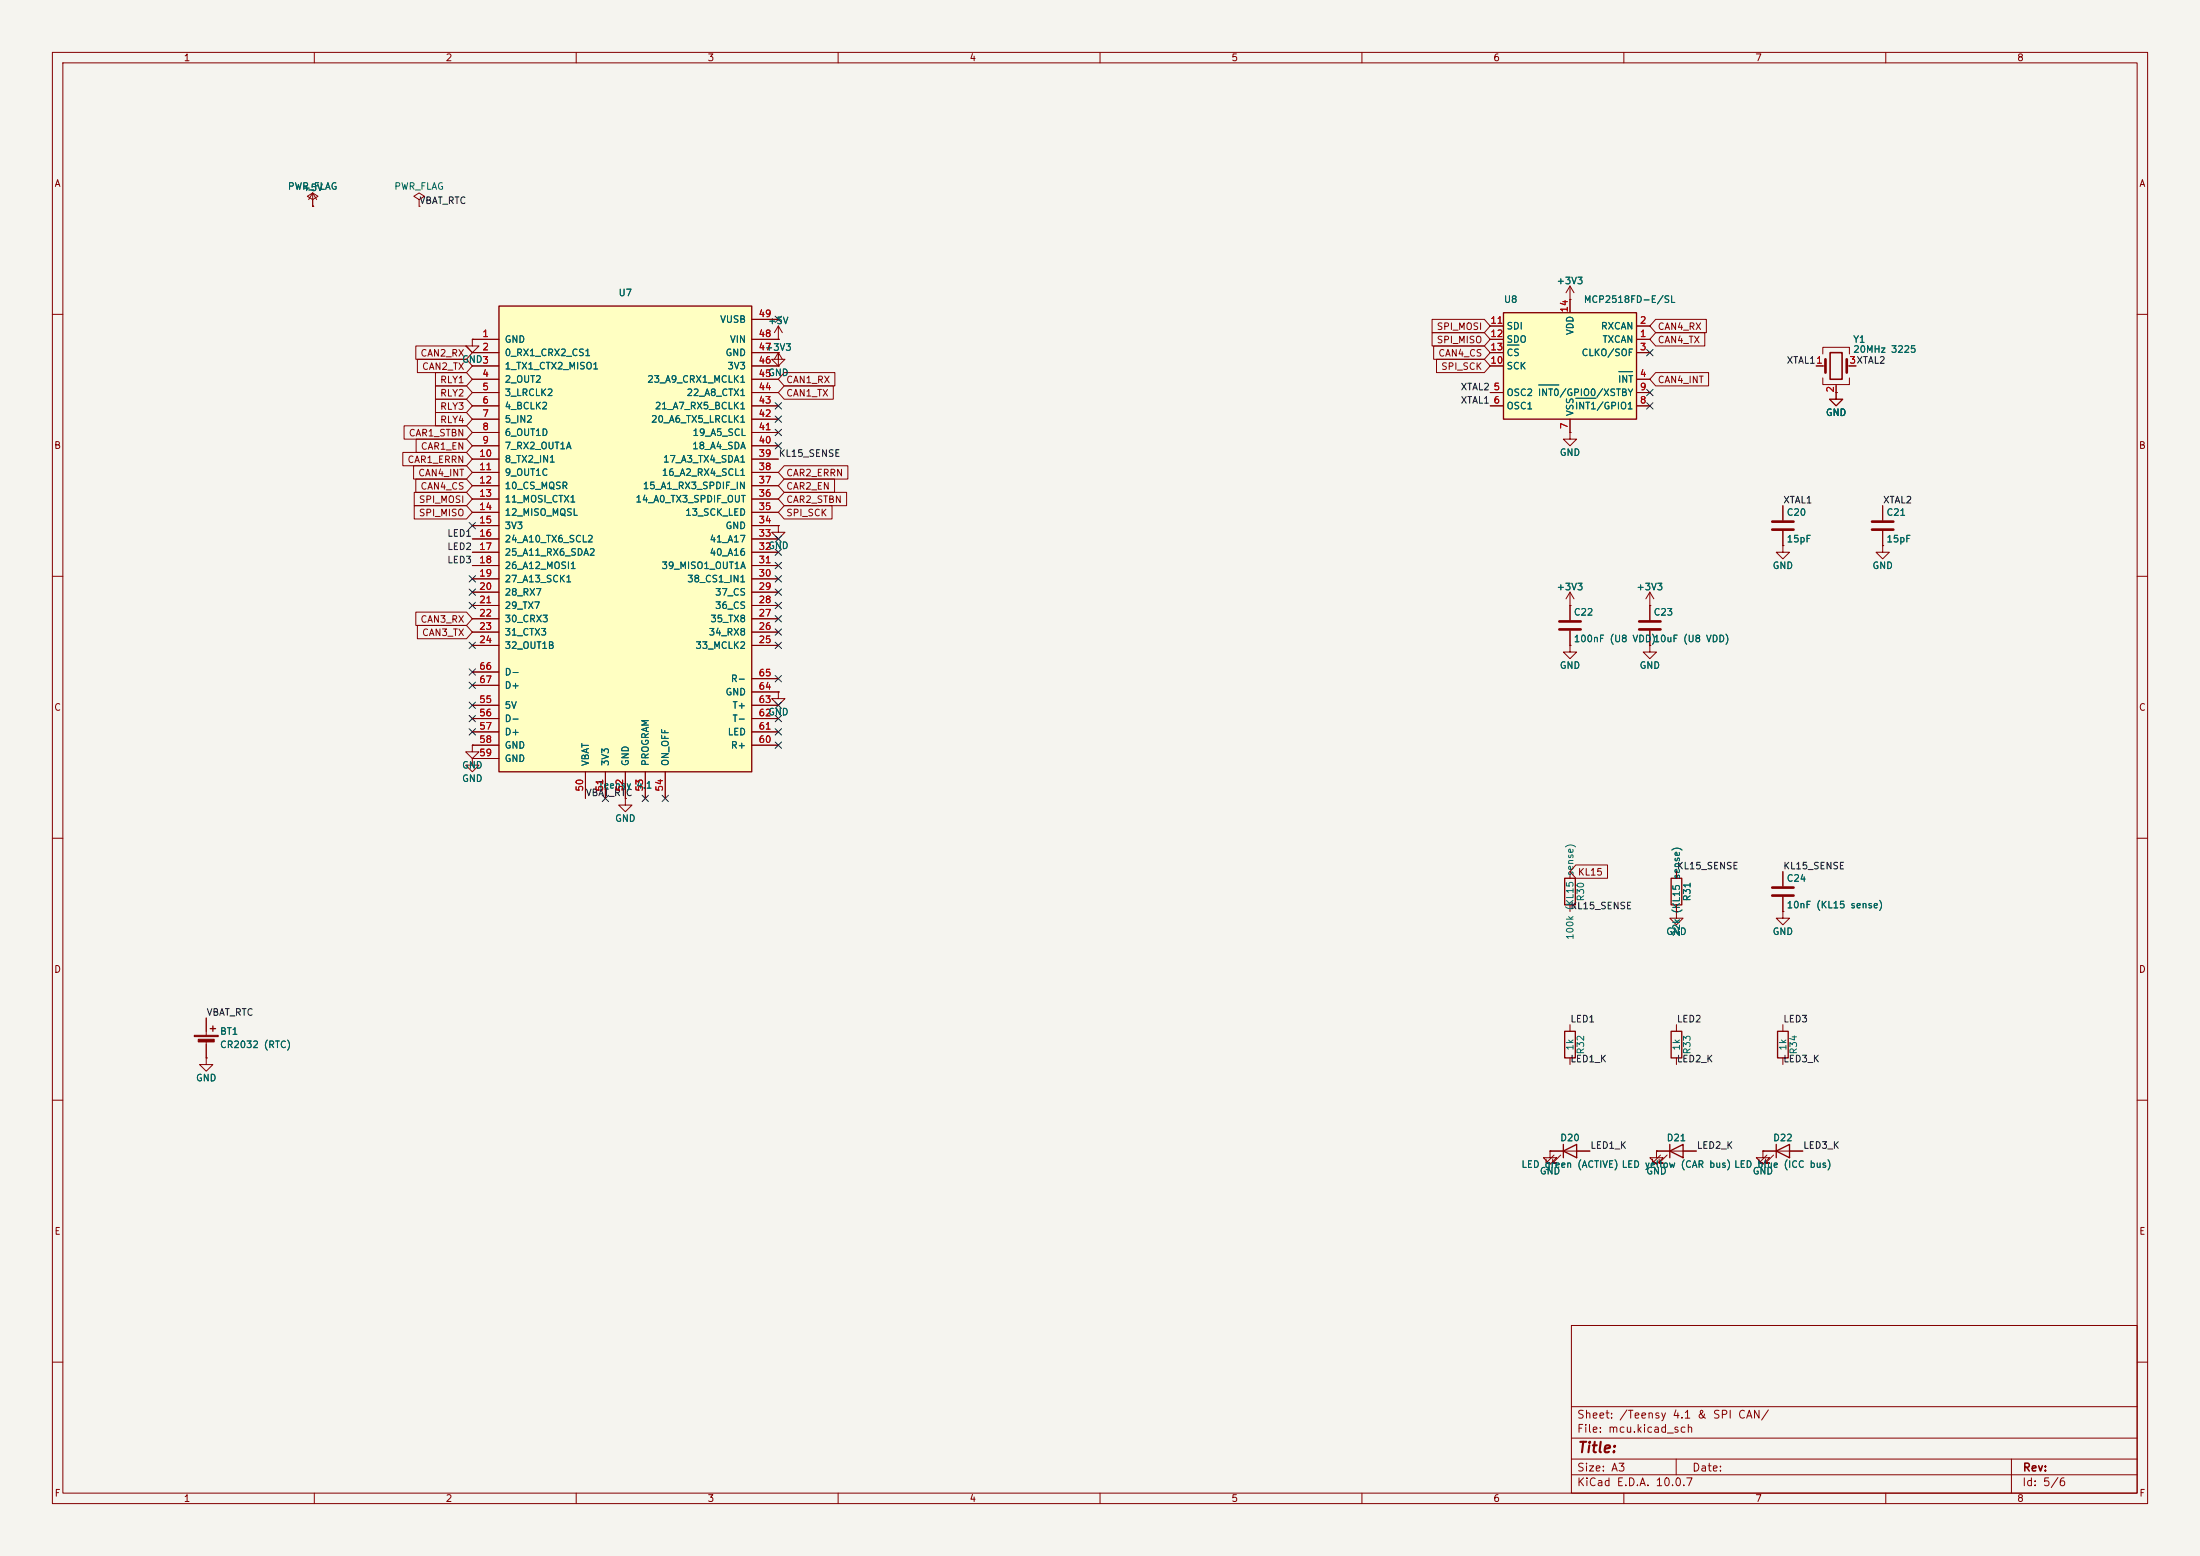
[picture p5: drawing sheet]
<svg xmlns="http://www.w3.org/2000/svg" width="420mm" height="297mm" viewBox="0 0 420 297" stroke-linecap="round" stroke-linejoin="round" font-family="sans-serif">
<path d="M0 0h420v297h-420z" fill="#f5f4ef" stroke="#f5f4ef" stroke-width=".19"/>
<g fill="none" stroke="#840000" stroke-width=".19">
<path d="M10 10h400v277h-400zM12 12h396v273h-396zM60 10v2M110 10v2M160 10v2M210 10v2M260 10v2M310 10v2M360 10v2M59.7 39.4h.1M59.7 38.1l1-.6-1-.7-1 .7 1 .6v1.3M59.7 36.8l-.8 1.3"/>
<path d="M59.7 36.8l.8 1.3M59.7 36.8v2.6M10 60h2M346.7 69.9h1.8M348 67.6v-1.3h5.1v1.3M348 72.1v1.3h5.1v-1.3M350.5 74.9v1.3h1.3l-1.3 1.3-1.3-1.3h1.3M350.5 74.9h.1M350.5 73.4v1.5M352.6 69.9h1.7M408 60h2M10 110h2"/>
<path d="M299.7 115.6v2.8M408 110h2M148.6 132.1v1.3h1.3l-1.3 1.2-1.3-1.2h1.3M148.6 132.1h.1M299.7 120.4v2.8M315 123.2v1.3h1.2l-1.2 1.2-1.3-1.2h1.3M315 123.2h.1M10 160h2M90.2 144.8v1.3h1.2l-1.2 1.2-1.3-1.2h1.3M90.2 144.8h.1M90.2 142.2v1.3h1.2l-1.2 1.3-1.3-1.3h1.3M90.2 142.2h.1"/>
<path d="M119.4 152.4v1.3h1.2l-1.2 1.2-1.3-1.2h1.3M119.4 152.4h.1M408 160h2M340.4 166.4v2.8M340.4 171.2v2.8M340.4 195.6v1.3M10 210h2M340.4 201.9v1.3M408 210h2M300 253h108v32h-108zM10 260h2M300 278.5h108"/>
<path d="M300 274.5h108M300 268.5h108M320 278.5v3M384 278.5v6.5M408 260h2M60 285v2M110 285v2M160 285v2M210 285v2M260 285v2M300 281.5h108M310 285v2"/>
<path d="M360 285v2"/>
</g>
<path d="M348.5 68.6v2.5M352.6 68.6v2.5M297.7 118.6h4.1M297.7 120.1h4.1M338.3 169.4h4.1M338.3 170.9h4.1" fill="none" stroke="#840000" stroke-width=".51"/>
<path d="M349.4 67.3h2.3v5.1h-2.3z" fill="none" stroke="#840000" stroke-width=".3"/>
<path d="M339.3 196.9h2.1v5h-2.1z" fill="none" stroke="#840000" stroke-width=".25"/>
<path d="M95.2 58.4h48.3v88.9h-48.3z" fill="#ffffc2"/>
<path d="M95.2 58.4h48.3v88.9h-48.3zM40.1 196.3h1M40.6 195.8v1.1M298.7 196.9h2v5h-2zM319 196.9h2.1v5h-2.1zM298.4 219.7l2.6-1.3v2.6zM298.4 218.4v2.6M318.8 219.7l2.5-1.3v2.6zM318.8 218.4v2.6M339.1 219.7l2.5-1.3v2.6zM339.1 218.4v2.6" fill="none" stroke="#840000" stroke-width=".25"/>
<g fill="none" stroke="#840000" stroke-width=".19">
<path d="M80 38.1l1-.6-1-.7-1 .7 1 .6v1.3M80 39.4h.1M90.2 64.8v1.2h1.2l-1.2 1.3-1.3-1.3h1.3M90.2 64.8h.1M90.2 64.8h5M90.2 67.3h5M90.2 69.9h5M90.2 72.4h5M90.2 74.9h5M90.2 77.5h5M143.5 64.8h5.1M143.5 67.3h5.1"/>
<path d="M143.5 69.9h5.1M143.5 72.4h5.1M143.5 74.9h5.1M143.5 77.5h5.1M143.5 61h5.1M148.6 64.8h.1M148.6 67.3v1.3h1.3l-1.3 1.3-1.3-1.3h1.3M148.6 67.3h.1M148.6 69.9h.1M148.6 62.2l-.8 1.3M148.6 62.2l.8 1.3M148.6 62.2v2.6"/>
<path d="M148.6 67.3v2.6M148.6 67.3l-.8 1.3M148.6 67.3l.8 1.3M350.5 74.9v1.3h1.3l-1.3 1.3-1.3-1.3h1.3M350.5 74.9h.1M90.2 80h5M90.2 82.6h5M90.2 85.1h5M90.2 87.6h5M90.2 90.2h5M90.2 92.7h5M90.2 95.3h5"/>
<path d="M90.2 97.8h5M143.5 80h5.1M143.5 82.6h5.1M143.5 85.1h5.1M143.5 87.6h5.1M143.5 90.2h5.1M143.5 92.7h5.1M143.5 95.3h5.1M143.5 97.8h5.1M299.7 82.6v1.2h1.3l-1.3 1.3-1.3-1.3h1.3M299.7 82.6h.1M90.2 100.3h5"/>
<path d="M90.2 102.9h5M90.2 105.4h5M90.2 108h5M90.2 110.5h5M90.2 113h5M90.2 115.6h5M90.2 118.1h5M143.5 100.3h5.1M143.5 102.9h5.1M143.5 105.4h5.1M143.5 108h5.1M143.5 110.5h5.1"/>
<path d="M143.5 113h5.1M143.5 115.6h5.1M143.5 118.1h5.1M148.6 100.3v1.3h1.3l-1.3 1.3-1.3-1.3h1.3M148.6 100.3h.1M299.7 115.6h.1M299.7 113l-.7 1.3M299.7 113l.8 1.3M299.7 113v2.6M315 115.6v2.8M90.2 120.7h5M90.2 123.2h5"/>
<path d="M90.2 134.6h5M90.2 137.2h5M90.2 139.7h5M90.2 128.3h5M90.2 130.8h5M143.5 120.7h5.1M143.5 123.2h5.1M143.5 134.6h5.1M143.5 137.2h5.1M143.5 139.7h5.1M143.5 132.1h5.1M143.5 129.5h5.1"/>
<path d="M315 120.4v2.8M90.2 142.2h5M90.2 144.8h5M111.8 147.3v5.1M115.6 147.3v5.1M119.4 147.3v5.1M123.2 147.3v5.1M127 147.3v5.1M143.5 142.2h5.1M320 174v1.3h1.3l-1.3 1.2-1.2-1.2h1.2M320 174h.1M340.4 174v1.3h1.2l-1.2 1.2-1.3-1.2h1.3"/>
<path d="M340.4 174h.1M39.4 194.3v3.3M39.4 198.6v3.3M299.7 195.6v1.3M320 195.6v1.3M39.4 201.9v1.3h1.2l-1.2 1.3-1.3-1.3h1.3M39.4 201.9h.1M295.9 219.7v1.3h1.3l-1.3 1.2-1.3-1.2h1.3M295.9 219.7h.1M295.9 219.7h7.6M299.7 201.9v1.3M316.2 219.7v1.3h1.3l-1.3 1.2-1.2-1.2h1.2"/>
<path d="M316.2 219.7h.1M316.2 219.7h7.6M320 201.9v1.3M336.5 219.7v1.3h1.3l-1.3 1.2-1.2-1.2h1.2M336.5 219.7h.1M336.5 219.7h7.7M296.7 220.5l-1.6 1.5h.8h-.8v-.8M297.9 220.5l-1.5 1.5h.8h-.8v-.8M317 220.5l-1.5 1.5h.7h-.7v-.8M318.3 220.5l-1.6 1.5h.8h-.8v-.8M337.3 220.5l-1.5 1.5h.7h-.7v-.8M338.6 220.5l-1.5 1.5h.7h-.7v-.8"/>
</g>
<path d="M312.9 118.6h4.1M312.9 120.1h4.1" fill="none" stroke="#840000" stroke-width=".51"/>
<g fill="#840000" stroke="#840000" stroke-width=".19">
<path d="M37.1 197.6h4.6v.3h-4.6z"/>
<path d="M37.8 198.4h3.1v.5h-3.1z"/>
</g>
<path d="M287 59.7h25.4v20.3h-25.4z" fill="#ffffc2"/>
<path d="M287 59.7h25.4v20.3h-25.4zM298.7 167.6h2v5.1h-2zM319 167.6h2.1v5.1h-2.1z" fill="none" stroke="#840000" stroke-width=".25"/>
<g fill="none" stroke="#840000" stroke-width=".19">
<path d="M59.7 39.4h.1M299.7 57.2h.1M299.7 54.6v5.1M299.7 54.6l-.7 1.3M299.7 54.6l.8 1.3M79.4 66h9.7l1.1 1.3-1.1 1.3h-9.7zM79.7 68.6h9.4l1.1 1.3-1.1 1.2h-9.4zM83.1 76.2h6l1.1 1.3-1.1 1.2h-6zM83.1 73.7h6l1.1 1.2-1.1 1.3h-6zM83.1 71.1h6l1.1 1.3-1.1 1.3h-6zM83.1 78.7h6l1.1 1.3-1.1 1.3h-6zM90.2 64.8h.1"/>
<path d="M90.2 64.8h5M90.2 67.3h5M90.2 72.4h5M90.2 74.9h5M90.2 77.5h5M90.2 69.9h5M143.5 64.8h5.1M143.5 67.3h5.1M143.5 72.4h5.1M143.5 74.9h5.1M143.5 77.5h5.1M143.5 69.9h5.1"/>
<path d="M143.5 61h5.1M148.6 69.9h.1M148.6 67.3h.1M148.6 64.8h.1M149.7 71.1h9.7v2.6h-9.7l-1.1-1.3zM149.7 73.7h9.4v2.5h-9.4l-1.1-1.3zM273.4 61h10l1.1 1.2-1.1 1.3h-10zM273.4 63.5h10l1.1 1.3-1.1 1.2h-10zM273.7 66h9.7l1.1 1.3-1.1 1.3h-9.7zM274.2 68.6h9.2l1.1 1.3-1.1 1.2h-9.2zM284.5 64.8h2.5M284.5 62.2h2.5"/>
<path d="M284.5 67.3h2.5M284.5 74.9h2.5M284.5 77.5h2.5M284.5 69.9h2.5M312.4 64.8h2.6M312.4 62.2h2.6M312.4 67.3h2.6M312.4 72.4h2.6M312.4 74.9h2.6M312.4 77.5h2.6M316.1 61h9.7v2.5h-9.7l-1.1-1.3zM316.1 63.5h9.3v2.5h-9.3l-1.1-1.2z"/>
<path d="M316.1 71.1h10.1v2.6h-10.1l-1.1-1.3zM346.7 69.9h1.3M350.5 74.9h.1M350.5 73.7v1.2M353.1 69.9h1.2M76.9 86.4h12.2l1.1 1.2-1.1 1.3h-12.2zM77.1 81.3h12l1.1 1.3-1.1 1.2h-12zM79 88.9h10.1l1.1 1.3-1.1 1.2h-10.1zM79.1 96.5h10l1.1 1.3-1.1 1.3h-10zM79.1 94h10l1.1 1.3-1.1 1.2h-10zM79.4 91.4h9.7l1.1 1.3-1.1 1.3h-9.7zM79.4 83.8h9.7l1.1 1.3-1.1 1.3h-9.7z"/>
<path d="M90.2 80h5M90.2 82.6h5M90.2 85.1h5M90.2 87.6h5M90.2 90.2h5M90.2 92.7h5M90.2 95.3h5M90.2 97.8h5M143.5 80h5.1M143.5 82.6h5.1M143.5 85.1h5.1M143.5 87.6h5.1"/>
<path d="M143.5 90.2h5.1M143.5 92.7h5.1M143.5 95.3h5.1M143.5 97.8h5.1M149.7 91.4h9.6v2.6h-9.6l-1.1-1.3zM149.7 94h11.9v2.5h-11.9l-1.1-1.2zM149.7 96.5h9.1v2.6h-9.1l-1.1-1.3zM149.7 88.9h12.2v2.5h-12.2l-1.1-1.2zM299.7 82.6h.1M299.7 80v2.6M340.4 96.5v2.8M359.4 96.5v2.8"/>
<path d="M79.4 116.8h9.7l1.1 1.3-1.1 1.3h-9.7zM79.7 119.4h9.4l1.1 1.3-1.1 1.2h-9.4zM90.2 100.3h5M90.2 102.9h5M90.2 105.4h5M90.2 108h5M90.2 110.5h5M90.2 113h5M90.2 115.6h5M90.2 118.1h5M143.5 100.3h5.1M143.5 102.9h5.1"/>
<path d="M143.5 105.4h5.1M143.5 108h5.1M143.5 110.5h5.1M143.5 113h5.1M143.5 115.6h5.1M143.5 118.1h5.1M148.6 100.3h.1M299.7 115.6h.1M299.7 115.6v2.8M315 115.6h.1M315 113l-.8 1.3M315 113l.7 1.3"/>
<path d="M315 113v5.4M340.4 104.1v1.3h1.2l-1.2 1.3-1.3-1.3h1.3M340.4 104.1h.1M340.4 101.3v2.8M359.4 104.1v1.3h1.3l-1.3 1.3-1.3-1.3h1.3M359.4 104.1h.1M359.4 101.3v2.8M90.2 120.7h5M90.2 123.2h5M90.2 134.6h5M90.2 137.2h5M90.2 139.7h5"/>
<path d="M90.2 128.3h5M90.2 130.8h5M143.5 120.7h5.1M143.5 123.2h5.1M143.5 134.6h5.1M143.5 137.2h5.1M143.5 139.7h5.1M143.5 132.1h5.1M143.5 129.5h5.1M148.6 132.1h.1M299.7 123.2v1.3h1.3l-1.3 1.2-1.3-1.2h1.3M299.7 123.2h.1"/>
<path d="M299.7 120.4v2.8M315 123.2h.1M315 120.4v2.8M90.2 142.2h.1M90.2 144.8h.1M90.2 142.2h5M90.2 144.8h5M111.8 147.3v5.1M115.6 147.3v5.1M119.4 152.4h.1M119.4 147.3v5.1M123.2 147.3v5.1"/>
<path d="M127 147.3v5.1M143.5 142.2h5.1M299.7 166.4v1.2M299.7 172.7v1.3M300.8 165.1h6.1v2.5h-6.1l-1.1-1.2zM320 174h.1M320 166.4v1.2M320 172.7v1.3M340.4 174h.1M340.4 166.4v2.8M340.4 171.2v2.8M39.4 194.3v2.6"/>
<path d="M39.4 199.4v2.5M39.4 201.9h.1M295.9 219.7h.1M295.9 219.7h2.5M301 219.7h2.5M316.2 219.7h.1M316.2 219.7h2.6M321.3 219.7h2.5M336.5 219.7h.1M336.5 219.7h2.6M341.6 219.7h2.6"/>
</g>
<path d="M287.8 65.9h2.2M293.7 73.5h3.9M300.8 76h3.9M309 70.9h2.7" fill="none" stroke="#006464" stroke-width=".19"/>
<path d="M338.3 99.6h4.1M357.4 99.6h4M338.3 101.1h4.1M357.4 101.1h4" fill="none" stroke="#840000" stroke-width=".51"/>
<g fill="none" stroke="#000084" stroke-width=".19">
<path d="M148 76.9l1.2 1.2M148 79.4l1.2 1.2M148 60.4l1.2 1.2M149.2 76.9l-1.2 1.2M149.2 79.4l-1.2 1.2M149.2 60.4l-1.2 1.2M314.4 66.7l1.2 1.2M314.4 74.3l1.2 1.2M314.4 76.9l1.2 1.2M315.6 66.7l-1.2 1.2M315.6 74.3l-1.2 1.2M315.6 76.9l-1.2 1.2"/>
<path d="M89.6 99.7l1.2 1.2M90.8 99.7l-1.2 1.2M148 81.9l1.2 1.3M148 84.5l1.2 1.2M149.2 81.9l-1.2 1.3M149.2 84.5l-1.2 1.2M89.6 109.9l1.2 1.2M89.6 115l1.2 1.2M89.6 112.4l1.2 1.2M90.8 109.9l-1.2 1.2M90.8 115l-1.2 1.2M90.8 112.4l-1.2 1.2"/>
<path d="M148 102.3l1.2 1.2M148 109.9l1.2 1.2M148 107.3l1.2 1.3M148 104.8l1.2 1.2M148 115l1.2 1.2M148 112.4l1.2 1.2M148 117.5l1.2 1.2M149.2 102.3l-1.2 1.2M149.2 109.9l-1.2 1.2M149.2 107.3l-1.2 1.3M149.2 104.8l-1.2 1.2M149.2 115l-1.2 1.2"/>
<path d="M149.2 112.4l-1.2 1.2M149.2 117.5l-1.2 1.2M89.6 130.2l1.2 1.2M89.6 127.7l1.2 1.2M89.6 136.6l1.2 1.2M89.6 134l1.2 1.2M89.6 122.6l1.2 1.2M89.6 139.1l1.2 1.2M90.8 130.2l-1.2 1.2M90.8 127.7l-1.2 1.2M90.8 136.6l-1.2 1.2M90.8 134l-1.2 1.2"/>
<path d="M90.8 122.6l-1.2 1.2M90.8 139.1l-1.2 1.2M148 139.1l1.2 1.2M148 136.6l1.2 1.2M148 134l1.2 1.2M148 120l1.2 1.3M148 122.6l1.2 1.2M148 128.9l1.2 1.2M149.2 139.1l-1.2 1.2M149.2 136.6l-1.2 1.2M149.2 134l-1.2 1.2M149.2 120l-1.2 1.3"/>
<path d="M149.2 122.6l-1.2 1.2M149.2 128.9l-1.2 1.2M115 151.8l1.2 1.2M116.2 151.8l-1.2 1.2M122.6 151.8l1.2 1.2M123.8 151.8l-1.2 1.2M126.4 151.8l1.2 1.2M127.6 151.8l-1.2 1.2M148 141.6l1.2 1.2M149.2 141.6l-1.2 1.2"/>
</g>
<text font-size="2" fill="#840000" x="301" y="277.8">Title:</text>
<g font-size="1.5" fill="#840000">
<text x="300.9" y="273.8">File: mcu.kicad_sch</text>
<text x="300.9" y="271.1">Sheet: /Teensy 4.1 &amp; SPI CAN/</text>
<text x="300.9" y="281.2">Size: A3</text>
<text x="322.9" y="281.2">Date:</text>
<text x="386" y="281.2">Rev:</text>
<text x="300.9" y="284">KiCad E.D.A. 10.0.7</text>
<text x="385.9" y="284">Id: 5/6</text>
</g>
<g font-size="1.3" fill="#840000">
<text x="35" y="12">1</text>
<text x="85" y="12">2</text>
<text x="135" y="12">3</text>
<text x="185" y="12">4</text>
<text x="235" y="12">5</text>
<text x="285" y="12">6</text>
<text x="335" y="12">7</text>
<text x="385" y="12">8</text>
<text x="10.3" y="36">A</text>
<text x="408.3" y="36">A</text>
<text x="274.2" y="63.3">SPI_MOSI</text>
<text x="274.2" y="65.8">SPI_MISO</text>
<text x="316.4" y="63.3">CAN4_RX</text>
<text x="316.4" y="65.8">CAN4_TX</text>
<text x="80.2" y="68.4">CAN2_RX</text>
<text x="80.5" y="70.9">CAN2_TX</text>
<text x="274.5" y="68.4">CAN4_CS</text>
<text x="275" y="70.9">SPI_SCK</text>
<text x="83.9" y="76">RLY2</text>
<text x="83.9" y="73.4">RLY1</text>
<text x="150" y="73.4">CAN1_RX</text>
<text x="150" y="76">CAN1_TX</text>
<text x="316.4" y="73.4">CAN4_INT</text>
<text x="77.9" y="83.6">CAR1_STBN</text>
<text x="83.9" y="78.5">RLY3</text>
<text x="83.9" y="81.1">RLY4</text>
<text x="10.2" y="86">B</text>
<text x="77.7" y="88.7">CAR1_ERRN</text>
<text x="80.2" y="86.1">CAR1_EN</text>
<text x="408.2" y="86">B</text>
<text x="79.7" y="91.2">CAN4_INT</text>
<text x="80.2" y="93.8">CAN4_CS</text>
<text x="150" y="93.8">CAR2_EN</text>
<text x="150" y="91.2">CAR2_ERRN</text>
<text x="79.9" y="98.8">SPI_MISO</text>
<text x="79.9" y="96.3">SPI_MOSI</text>
<text x="150" y="96.3">CAR2_STBN</text>
<text x="150" y="98.8">SPI_SCK</text>
<text x="80.2" y="119.2">CAN3_RX</text>
<text x="80.5" y="121.7">CAN3_TX</text>
<text x="10.2" y="136">C</text>
<text x="408.2" y="136">C</text>
<text x="301.1" y="167.4">KL15</text>
<text x="10.2" y="186">D</text>
<text x="408.2" y="186">D</text>
<text x="10.3" y="236">E</text>
<text x="408.3" y="236">E</text>
<text x="10.3" y="286">F</text>
<text x="35" y="287">1</text>
<text x="85" y="287">2</text>
<text x="135" y="287">3</text>
<text x="185" y="287">4</text>
<text x="235" y="287">5</text>
<text x="285" y="287">6</text>
<text x="335" y="287">7</text>
<text x="385" y="287">8</text>
<text x="408.3" y="286">F</text>
</g>
<g font-size="1.3" fill="#006464">
<text x="54.8" y="36.5">PWR_FLAG</text>
<text x="57.6" y="36.8">+5V</text>
<text x="75.2" y="36.5">PWR_FLAG</text>
<text x="118" y="56.8">U7</text>
<text x="287" y="58.1">U8</text>
<text x="297.1" y="54.6">+3V3</text>
<text x="302.2" y="58.1">MCP2518FD-E/SL</text>
<text x="96.2" y="65.7">GND</text>
<text x="137.4" y="61.9">VUSB</text>
<text x="139.2" y="65.7">VIN</text>
<text x="146.5" y="62.2">+5V</text>
<text x="287.5" y="63.2">SDI</text>
<text x="287.5" y="65.7">SDO</text>
<text x="300.7" y="64.1" transform="rotate(-90 300.7 64.1)">VDD</text>
<text x="305.5" y="63.2">RXCAN</text>
<text x="305.8" y="65.7">TXCAN</text>
<text x="353.7" y="65.7">Y1</text>
<text x="88.1" y="69.5">GND3</text>
<text x="96.2" y="68.3">0_RX1_CRX2_CS1</text>
<text x="96.2" y="70.8">1_TX1_CTX2_MISO1</text>
<text x="138.4" y="68.3">GND</text>
<text x="138.8" y="70.8">3V3</text>
<text x="145.9" y="67.3">+3V3</text>
<text x="287.5" y="70.8">SCK</text>
<text x="287.5" y="68.3">CS</text>
<text x="301.8" y="68.3">CLKO/SOF</text>
<text x="353.7" y="67.6">20MHz 3225</text>
<text x="96.2" y="73.4">2_OUT2</text>
<text x="96.2" y="75.9">3_LRCLK2</text>
<text x="123.5" y="73.4">23_A9_CRX1_MCLK1</text>
<text x="131" y="75.9">22_A8_CTX1</text>
<text x="146.5" y="72.1">GND</text>
<text x="287.5" y="75.9">OSC2 INT0/GPIO0/XSTBY</text>
<text x="308.8" y="73.4">INT</text>
<text x="96.2" y="78.4">4_BCLK2</text>
<text x="96.2" y="81">5_IN2</text>
<text x="96.2" y="83.5">6_OUT1D</text>
<text x="124.2" y="81">20_A6_TX5_LRCLK1</text>
<text x="124.9" y="78.4">21_A7_RX5_BCLK1</text>
<text x="132.1" y="83.5">19_A5_SCL</text>
<text x="287.5" y="78.4">OSC1</text>
<text x="300.6" y="78.4">INT1/GPIO1</text>
<text x="300.7" y="79.5" transform="rotate(-90 300.7 79.5)">VSS</text>
<text x="348.5" y="79.7">GND</text>
<text x="96.2" y="86.1">7_RX2_OUT1A</text>
<text x="96.2" y="88.6">8_TX2_IN1</text>
<text x="126.5" y="88.6">17_A3_TX4_SDA1</text>
<text x="132" y="86.1">18_A4_SDA</text>
<text x="297.7" y="87.3">GND</text>
<text x="96.2" y="91.1">9_OUT1C</text>
<text x="96.2" y="93.7">10_CS_MQSR</text>
<text x="122.6" y="93.7">15_A1_RX3_SPDIF_IN</text>
<text x="126.2" y="91.1">16_A2_RX4_SCL1</text>
<text x="96.2" y="96.2">11_MOSI_CTX1</text>
<text x="96.2" y="98.8">12_MISO_MQSL</text>
<text x="96.2" y="101.3">3V3</text>
<text x="121.2" y="96.2">14_A0_TX3_SPDIF_OUT</text>
<text x="130.7" y="98.8">13_SCK_LED</text>
<text x="138.4" y="101.3">GND</text>
<text x="341" y="98.8">C20</text>
<text x="360" y="98.8">C21</text>
<text x="96.2" y="103.8">24_A10_TX6_SCL2</text>
<text x="96.2" y="106.4">25_A11_RX6_SDA2</text>
<text x="135.4" y="106.4">40_A16</text>
<text x="135.4" y="103.8">41_A17</text>
<text x="146.5" y="105.1">GND</text>
<text x="341" y="103.8">15pF</text>
<text x="360" y="103.8">15pF</text>
<text x="96.2" y="108.9">26_A12_MOSI1</text>
<text x="96.2" y="111.5">27_A13_SCK1</text>
<text x="96.2" y="114">28_RX7</text>
<text x="126.2" y="108.9">39_MISO1_OUT1A</text>
<text x="131.1" y="111.5">38_CS1_IN1</text>
<text x="136.4" y="114">37_CS</text>
<text x="297.1" y="113">+3V3</text>
<text x="312.3" y="113">+3V3</text>
<text x="338.3" y="108.9">GND</text>
<text x="357.3" y="108.9">GND</text>
<text x="96.2" y="116.5">29_TX7</text>
<text x="96.2" y="119.1">30_CRX3</text>
<text x="135.5" y="119.1">35_TX8</text>
<text x="136.4" y="116.5">36_CS</text>
<text x="300.3" y="117.8">C22</text>
<text x="315.6" y="117.8">C23</text>
<text x="96.2" y="121.6">31_CTX3</text>
<text x="96.2" y="124.2">32_OUT1B</text>
<text x="132.7" y="124.2">33_MCLK2</text>
<text x="135.2" y="121.6">34_RX8</text>
<text x="300.3" y="122.9">100nF (U8 VDD)</text>
<text x="315.6" y="122.9">10uF (U8 VDD)</text>
<text x="96.2" y="129.2">D-</text>
<text x="96.2" y="131.8">D+</text>
<text x="139.4" y="130.5">R-</text>
<text x="297.7" y="128">GND</text>
<text x="312.9" y="128">GND</text>
<text x="96.2" y="135.6">5V</text>
<text x="138.4" y="133">GND</text>
<text x="139.7" y="135.6">T+</text>
<text x="146.5" y="136.9">GND</text>
<text x="96.2" y="138.1">D-</text>
<text x="96.2" y="140.7">D+</text>
<text x="96.2" y="143.2">GND</text>
<text x="138.8" y="140.7">LED</text>
<text x="139.4" y="143.2">R+</text>
<text x="139.7" y="138.1">T-</text>
<text x="88.1" y="149.6">GND</text>
<text x="88.1" y="147">GND</text>
<text x="96.2" y="145.7">GND</text>
<text x="112.7" y="146.3" transform="rotate(-90 112.7 146.3)">VBAT</text>
<text x="116.5" y="146.3" transform="rotate(-90 116.5 146.3)">3V3</text>
<text x="120.3" y="146.3" transform="rotate(-90 120.3 146.3)">GND</text>
<text x="124.2" y="146.3" transform="rotate(-90 124.2 146.3)">PROGRAM</text>
<text x="128" y="146.3" transform="rotate(-90 128 146.3)">ON_OFF</text>
<text x="114.1" y="150.8">Teensy 4.1</text>
<text x="117.3" y="157.2">GND</text>
<text x="300.7" y="167.3" transform="rotate(-90 300.7 167.3)">sense)</text>
<text x="302.7" y="172.2" transform="rotate(-90 302.7 172.2)">R30</text>
<text x="323" y="172.2" transform="rotate(-90 323 172.2)">R31</text>
<text x="341" y="168.6">C24</text>
<text x="341" y="173.7">10nF (KL15 sense)</text>
<text x="300.7" y="179.5" transform="rotate(-90 300.7 179.5)">100k (KL15</text>
<text x="318" y="178.8">GND</text>
<text x="321" y="178.9" transform="rotate(-90 321 178.9)">22k (KL15 sense)</text>
<text x="338.3" y="178.8">GND</text>
<text x="41.9" y="197.8">BT1</text>
<text x="41.9" y="200.4">CR2032 (RTC)</text>
<text x="300.7" y="200.6" transform="rotate(-90 300.7 200.6)">1k</text>
<text x="302.7" y="201.4" transform="rotate(-90 302.7 201.4)">R32</text>
<text x="321" y="200.6" transform="rotate(-90 321 200.6)">1k</text>
<text x="323" y="201.4" transform="rotate(-90 323 201.4)">R33</text>
<text x="341.3" y="200.6" transform="rotate(-90 341.3 200.6)">1k</text>
<text x="343.4" y="201.4" transform="rotate(-90 343.4 201.4)">R34</text>
<text x="37.3" y="206.7">GND</text>
<text x="297.7" y="218.1">D20</text>
<text x="318.1" y="218.1">D21</text>
<text x="338.4" y="218.1">D22</text>
<text x="290.3" y="223.2">LED green (ACTIVE) LED yellow (CAR bus) LED blue (ICC bus)</text>
<text x="293.8" y="224.5">GND</text>
<text x="314.2" y="224.5">GND</text>
<text x="334.5" y="224.5">GND</text>
</g>
<g font-size="1.3" fill="#0f0f0f">
<text x="80" y="39.2">VBAT_RTC</text>
<text x="341" y="69.7">XTAL11</text>
<text x="278.7" y="77.3">XTAL1</text>
<text x="278.7" y="74.8">XTAL2</text>
<text x="148.6" y="87.5">KL15_SENSE</text>
<text x="340.3" y="96.4">XTAL1</text>
<text x="359.4" y="96.4">XTAL2</text>
<text x="85.3" y="105.3">LED2</text>
<text x="85.3" y="107.8">LED3</text>
<text x="85.3" y="102.7">LED1</text>
<text x="111.7" y="152.3">VBAT_RTC</text>
<text x="320" y="166.2">KL15_SENSE</text>
<text x="340.3" y="166.2">KL15_SENSE</text>
<text x="299.7" y="173.9">KL15_SENSE</text>
<text x="39.3" y="194.2">VBAT_RTC</text>
<text x="299.7" y="195.5">LED1</text>
<text x="320" y="195.5">LED2</text>
<text x="340.3" y="195.5">LED3</text>
<text x="299.7" y="203.1">LED1_K</text>
<text x="320" y="203.1">LED2_K</text>
<text x="340.3" y="203.1">LED3_K</text>
<text x="303.5" y="219.6">LED1_K</text>
<text x="323.8" y="219.6">LED2_K</text>
<text x="344.1" y="219.6">LED3_K</text>
</g>
<g font-size="1.3" fill="#a90000">
<text x="299.6" y="59.8" transform="rotate(-90 299.6 59.8)">14</text>
<text x="92" y="64.6">1</text>
<text x="144.7" y="64.6">48</text>
<text x="144.7" y="60.8">49</text>
<text x="284.4" y="62.1">11</text>
<text x="284.4" y="64.6">12</text>
<text x="313" y="64.6">1</text>
<text x="313" y="62.1">2</text>
<text x="92" y="67.2">2</text>
<text x="144.7" y="69.7">46</text>
<text x="144.7" y="67.2">47</text>
<text x="284.4" y="69.7">10</text>
<text x="284.4" y="67.2">13</text>
<text x="313" y="67.2">3</text>
<text x="346.6" y="69.7">1</text>
<text x="353" y="69.7">3XTAL2</text>
<text x="353" y="69.7">3</text>
<text x="92" y="72.3">4</text>
<text x="92" y="74.8">5</text>
<text x="92" y="77.3">6</text>
<text x="144.7" y="77.3">43</text>
<text x="144.7" y="74.8">44</text>
<text x="144.7" y="72.3">45</text>
<text x="285" y="74.8">5</text>
<text x="285" y="77.3">6</text>
<text x="313" y="72.3">4</text>
<text x="313" y="77.3">8</text>
<text x="313" y="74.8">9</text>
<text x="350.4" y="75" transform="rotate(-90 350.4 75)">2</text>
<text x="92" y="79.9">7</text>
<text x="92" y="82.4">8</text>
<text x="144.7" y="82.4">41</text>
<text x="144.7" y="79.9">42</text>
<text x="299.6" y="82" transform="rotate(-90 299.6 82)">7</text>
<text x="91.4" y="87.5">10</text>
<text x="92" y="85">9</text>
<text x="144.7" y="87.5">39</text>
<text x="144.7" y="85">40</text>
<text x="91.4" y="90">11</text>
<text x="91.4" y="92.6">12</text>
<text x="91.4" y="95.1">13</text>
<text x="144.7" y="95.1">36</text>
<text x="144.7" y="92.6">37</text>
<text x="144.7" y="90">38</text>
<text x="91.4" y="97.7">14</text>
<text x="91.4" y="100.2">15</text>
<text x="144.7" y="100.2">34</text>
<text x="144.7" y="97.7">35</text>
<text x="91.4" y="102.7">16</text>
<text x="91.4" y="105.3">17</text>
<text x="91.4" y="107.8">18</text>
<text x="144.7" y="107.8">31</text>
<text x="144.7" y="105.3">32</text>
<text x="144.7" y="102.7">33</text>
<text x="91.4" y="110.4">19</text>
<text x="91.4" y="112.9">20</text>
<text x="144.7" y="112.9">29</text>
<text x="144.7" y="110.4">30</text>
<text x="91.4" y="115.4">21</text>
<text x="91.4" y="118">22</text>
<text x="144.7" y="118">27</text>
<text x="144.7" y="115.4">28</text>
<text x="91.4" y="120.5">23</text>
<text x="91.4" y="123.1">24</text>
<text x="144.7" y="123.1">25</text>
<text x="144.7" y="120.5">26</text>
<text x="91.4" y="128.1">66</text>
<text x="91.4" y="130.7">67</text>
<text x="144.7" y="131.9">64</text>
<text x="144.7" y="129.4">65</text>
<text x="91.4" y="134.5">55</text>
<text x="91.4" y="137">56</text>
<text x="144.7" y="137">62</text>
<text x="144.7" y="134.5">63</text>
<text x="91.4" y="139.6">57</text>
<text x="91.4" y="142.1">58</text>
<text x="144.7" y="142.1">60</text>
<text x="144.7" y="139.6">61</text>
<text x="91.4" y="144.6">59</text>
<text x="111.6" y="151.2" transform="rotate(-90 111.6 151.2)">50</text>
<text x="115.4" y="151.2" transform="rotate(-90 115.4 151.2)">51</text>
<text x="119.2" y="151.2" transform="rotate(-90 119.2 151.2)">52</text>
<text x="123.1" y="151.2" transform="rotate(-90 123.1 151.2)">53</text>
<text x="126.9" y="151.2" transform="rotate(-90 126.9 151.2)">54</text>
</g>
</svg>
